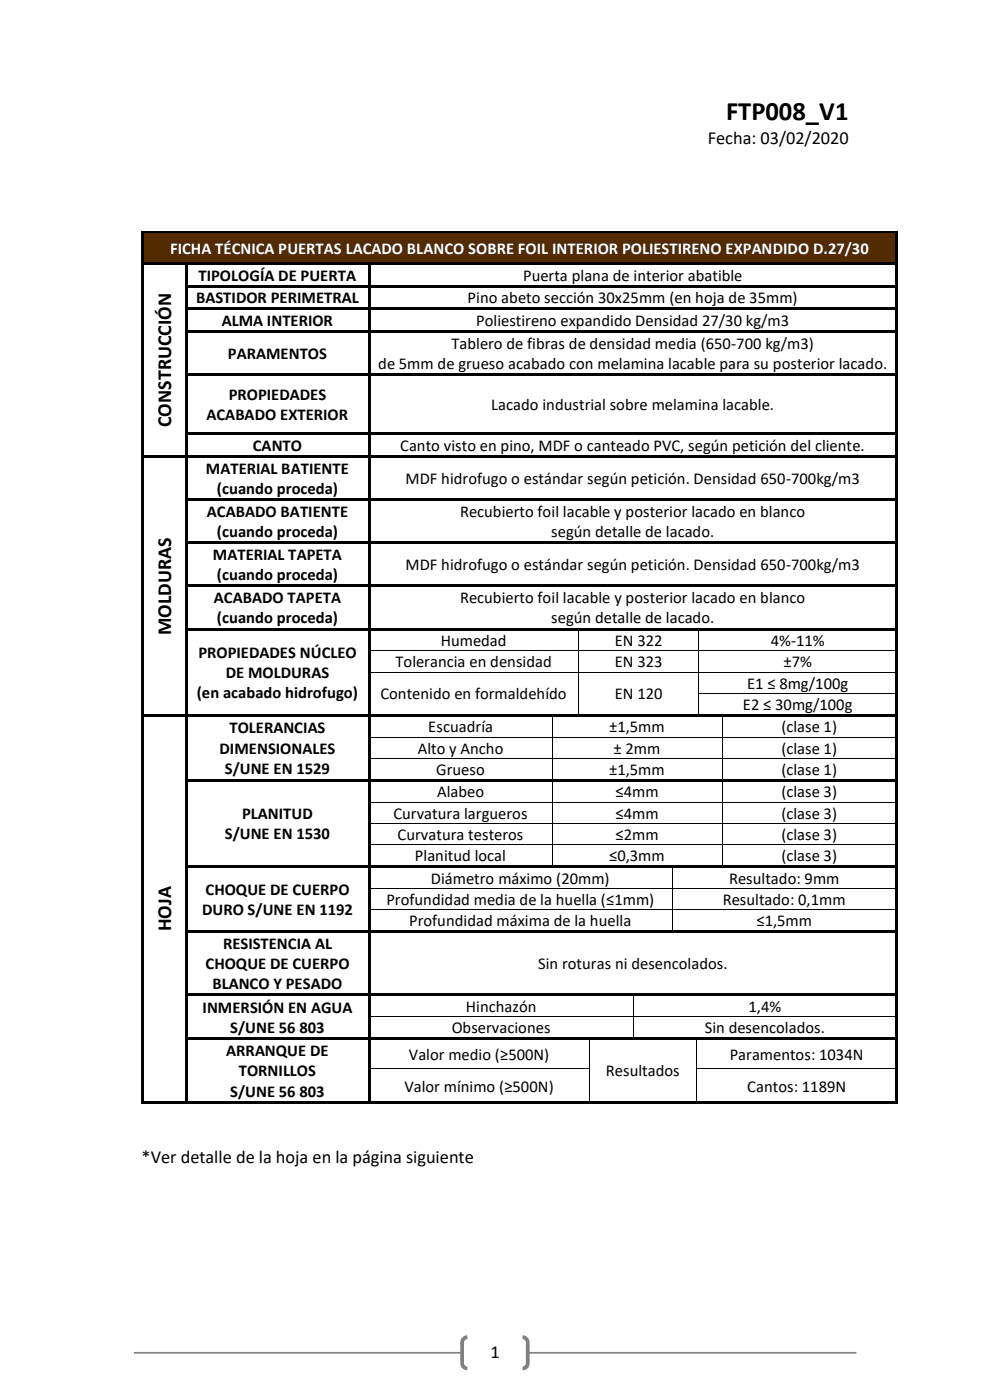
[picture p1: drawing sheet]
<svg xmlns="http://www.w3.org/2000/svg" width="210mm" height="297mm" viewBox="0 0 210 297" stroke-linecap="round" stroke-linejoin="round" font-family="sans-serif">
<path d="M28.4 287h153.3" fill="none" stroke="#808080" stroke-width=".35"/>
<path d="M98.5 283.9l.6-.2h11.7a1.1 1.1 0 0 1 1.2 1.1v4.4a1.1 1.1 0 0 1-1.2 1.1h-11.7a1.1 1.1 0 0 1-1.1-1.1v-4.4l.1-.4z" fill-rule="evenodd" fill="#fff"/>
<path d="M99.1 283.7a1.1 1.1 0 0 0-1.1 1.1v4.4a1.1 1.1 0 0 0 1.1 1.1M110.8 283.7a1.1 1.1 0 0 1 1.2 1.1v4.4a1.1 1.1 0 0 1-1.2 1.1" fill="none" stroke="#808080" stroke-width=".79" stroke-linecap="butt"/>
<g fill="#542a00">
<path d="M30.5 49.6h159.5v6h-159.5z" fill-rule="evenodd"/>
<path d="M32.2 50.5h156.1v4.2h-156.1z" fill-rule="evenodd"/>
</g>
<g fill="#000">
<path d="M30 49.1h.5v.5h-.5z" fill-rule="evenodd"/>
<path d="M30 49.1h.5v.5h-.5z" fill-rule="evenodd"/>
<path d="M30 49.6h.5v6h-.5z" fill-rule="evenodd"/>
<path d="M30 55.6h.5v.5h-.5z" fill-rule="evenodd"/>
<path d="M30.5 49.1h159.5v.5h-159.5z" fill-rule="evenodd"/>
<path d="M30.5 55.6h8.8v.5h-8.8z" fill-rule="evenodd"/>
<path d="M39.3 56.1h.5z" fill-rule="evenodd"/>
<path d="M39.3 55.6h.5v.5h-.5z" fill-rule="evenodd"/>
<path d="M39.8 55.6h38.2v.5h-38.2z" fill-rule="evenodd"/>
<path d="M78 56.1h.5z" fill-rule="evenodd"/>
<path d="M78 55.6h.5v.5h-.5z" fill-rule="evenodd"/>
<path d="M78.5 55.6h111.5v.5h-111.5z" fill-rule="evenodd"/>
<path d="M190 49.1h.5v.5h-.5z" fill-rule="evenodd"/>
<path d="M190 49.1h.5v.5h-.5z" fill-rule="evenodd"/>
<path d="M190 49.6h.5v6h-.5z" fill-rule="evenodd"/>
<path d="M190 55.6h.5v.5h-.5z" fill-rule="evenodd"/>
<path d="M30 56.1h.5v4.4h-.5z" fill-rule="evenodd"/>
<path d="M30 60.5h.5v.5h-.5z" fill-rule="evenodd"/>
<path d="M30 61h.5v4.3h-.5z" fill-rule="evenodd"/>
<path d="M30 65.3h.5v.5h-.5z" fill-rule="evenodd"/>
<path d="M30 65.8h.5v4.3h-.5z" fill-rule="evenodd"/>
<path d="M30 70.1h.5v.6h-.5z" fill-rule="evenodd"/>
<path d="M30 70.7h.5v8.6h-.5z" fill-rule="evenodd"/>
<path d="M30 79.3h.5v.5h-.5z" fill-rule="evenodd"/>
<path d="M39.3 56.1h.5v4.4h-.5z" fill-rule="evenodd"/>
<path d="M39.3 60.5h.5v.5h-.5z" fill-rule="evenodd"/>
<path d="M39.3 61h.5v4.3h-.5z" fill-rule="evenodd"/>
<path d="M39.3 65.3h.5v.5h-.5z" fill-rule="evenodd"/>
<path d="M39.3 65.8h.5v4.3h-.5z" fill-rule="evenodd"/>
<path d="M39.3 70.1h.5v.6h-.5z" fill-rule="evenodd"/>
<path d="M39.3 70.7h.5v8.6h-.5z" fill-rule="evenodd"/>
<path d="M39.3 79.3h.5v.5h-.5z" fill-rule="evenodd"/>
<path d="M39.8 60.5h38.2v.5h-38.2z" fill-rule="evenodd"/>
<path d="M39.8 65.3h38.2v.5h-38.2z" fill-rule="evenodd"/>
<path d="M39.8 70.1h38.2v.5h-38.2z" fill-rule="evenodd"/>
<path d="M39.8 79.3h38.2v.5h-38.2z" fill-rule="evenodd"/>
<path d="M78 56.1h.5v4.4h-.5z" fill-rule="evenodd"/>
<path d="M78 60.5h.5v.5h-.5z" fill-rule="evenodd"/>
<path d="M78 61h.5v4.3h-.5z" fill-rule="evenodd"/>
<path d="M78 65.3h.5v.5h-.5z" fill-rule="evenodd"/>
<path d="M78 65.8h.5v4.3h-.5z" fill-rule="evenodd"/>
<path d="M78 70.1h.5v.6h-.5z" fill-rule="evenodd"/>
<path d="M78 70.7h.5v8.6h-.5z" fill-rule="evenodd"/>
<path d="M78 79.3h.5v.5h-.5z" fill-rule="evenodd"/>
<path d="M78.5 60.5h111.5v.5h-111.5z" fill-rule="evenodd"/>
<path d="M78.5 65.3h111.5v.5h-111.5z" fill-rule="evenodd"/>
<path d="M78.5 70.1h111.5v.5h-111.5z" fill-rule="evenodd"/>
<path d="M78.5 79.3h111.5v.5h-111.5z" fill-rule="evenodd"/>
<path d="M190 56.1h.5v4.4h-.5z" fill-rule="evenodd"/>
<path d="M190 60.5h.5v.5h-.5z" fill-rule="evenodd"/>
<path d="M190 61h.5v4.3h-.5z" fill-rule="evenodd"/>
<path d="M190 65.3h.5v.5h-.5z" fill-rule="evenodd"/>
<path d="M190 65.8h.5v4.3h-.5z" fill-rule="evenodd"/>
<path d="M190 70.1h.5v.6h-.5z" fill-rule="evenodd"/>
<path d="M190 70.7h.5v8.6h-.5z" fill-rule="evenodd"/>
<path d="M190 79.3h.5v.5h-.5z" fill-rule="evenodd"/>
<path d="M30 79.8h.5v12h-.5z" fill-rule="evenodd"/>
<path d="M30 91.8h.5v.5h-.5z" fill-rule="evenodd"/>
<path d="M30 92.3h.5v4.3h-.5z" fill-rule="evenodd"/>
<path d="M30 96.6h.5v.6h-.5z" fill-rule="evenodd"/>
<path d="M30.5 96.6h8.8v.5h-8.8z" fill-rule="evenodd"/>
<path d="M39.3 79.8h.5v12h-.5z" fill-rule="evenodd"/>
<path d="M39.3 91.8h.5v.5h-.5z" fill-rule="evenodd"/>
<path d="M39.3 92.3h.5v4.3h-.5z" fill-rule="evenodd"/>
<path d="M39.3 96.6h.5v.6h-.5z" fill-rule="evenodd"/>
<path d="M39.8 91.8h38.2v.5h-38.2z" fill-rule="evenodd"/>
<path d="M39.8 96.6h38.2v.5h-38.2z" fill-rule="evenodd"/>
<path d="M78 79.8h.5v12h-.5z" fill-rule="evenodd"/>
<path d="M78 91.8h.5v.5h-.5z" fill-rule="evenodd"/>
<path d="M78 92.3h.5v4.3h-.5z" fill-rule="evenodd"/>
<path d="M78 96.6h.5v.6h-.5z" fill-rule="evenodd"/>
<path d="M78.5 91.8h111.5v.5h-111.5z" fill-rule="evenodd"/>
<path d="M78.5 96.6h111.5v.5h-111.5z" fill-rule="evenodd"/>
<path d="M190 79.8h.5v12h-.5z" fill-rule="evenodd"/>
<path d="M190 91.8h.5v.5h-.5z" fill-rule="evenodd"/>
<path d="M190 92.3h.5v4.3h-.5z" fill-rule="evenodd"/>
<path d="M190 96.6h.5v.6h-.5z" fill-rule="evenodd"/>
<path d="M30 97.2h.5v8.6h-.5z" fill-rule="evenodd"/>
<path d="M30 105.8h.5v.5h-.5z" fill-rule="evenodd"/>
<path d="M30 106.3h.5v8.6h-.5z" fill-rule="evenodd"/>
<path d="M30 114.9h.5v.6h-.5z" fill-rule="evenodd"/>
<path d="M39.3 97.2h.5v8.6h-.5z" fill-rule="evenodd"/>
<path d="M39.3 105.8h.5v.5h-.5z" fill-rule="evenodd"/>
<path d="M39.3 106.3h.5v8.6h-.5z" fill-rule="evenodd"/>
<path d="M39.3 114.9h.5v.6h-.5z" fill-rule="evenodd"/>
<path d="M39.8 105.8h38.2v.5h-38.2z" fill-rule="evenodd"/>
<path d="M39.8 114.9h38.2v.5h-38.2z" fill-rule="evenodd"/>
<path d="M78 97.2h.5v8.6h-.5z" fill-rule="evenodd"/>
<path d="M78 105.8h.5v.5h-.5z" fill-rule="evenodd"/>
<path d="M78 106.3h.5v8.6h-.5z" fill-rule="evenodd"/>
<path d="M78 114.9h.5v.6h-.5z" fill-rule="evenodd"/>
<path d="M78.5 105.8h111.5v.5h-111.5z" fill-rule="evenodd"/>
<path d="M78.5 114.9h111.5v.5h-111.5z" fill-rule="evenodd"/>
<path d="M190 97.2h.5v8.6h-.5z" fill-rule="evenodd"/>
<path d="M190 105.8h.5v.5h-.5z" fill-rule="evenodd"/>
<path d="M190 106.3h.5v8.6h-.5z" fill-rule="evenodd"/>
<path d="M190 114.9h.5v.6h-.5z" fill-rule="evenodd"/>
<path d="M30 115.5h.5v8.6h-.5z" fill-rule="evenodd"/>
<path d="M30 124.1h.5v.5h-.5z" fill-rule="evenodd"/>
<path d="M30 124.6h.5v8.6h-.5z" fill-rule="evenodd"/>
<path d="M30 133.2h.5v.5h-.5z" fill-rule="evenodd"/>
<path d="M30 133.7h.5v4.3h-.5z" fill-rule="evenodd"/>
<path d="M30 138h.5v.2h-.5z" fill-rule="evenodd"/>
<path d="M39.3 115.5h.5v8.6h-.5z" fill-rule="evenodd"/>
<path d="M39.3 124.1h.5v.5h-.5z" fill-rule="evenodd"/>
<path d="M39.3 124.6h.5v8.6h-.5z" fill-rule="evenodd"/>
<path d="M39.3 133.2h.5v.5h-.5z" fill-rule="evenodd"/>
<path d="M39.3 133.7h.5v4.3h-.5z" fill-rule="evenodd"/>
<path d="M39.3 138h.5v.2h-.5z" fill-rule="evenodd"/>
<path d="M39.8 124.1h38.2v.5h-38.2z" fill-rule="evenodd"/>
<path d="M39.8 133.2h38.2v.5h-38.2z" fill-rule="evenodd"/>
<path d="M78 115.5h.5v8.6h-.5z" fill-rule="evenodd"/>
<path d="M78 124.1h.5v.5h-.5z" fill-rule="evenodd"/>
<path d="M78 124.6h.5v8.6h-.5z" fill-rule="evenodd"/>
<path d="M78 133.2h.5v.5h-.5z" fill-rule="evenodd"/>
<path d="M78 133.7h.5v4.3h-.5z" fill-rule="evenodd"/>
<path d="M78 138h.5v.2h-.5z" fill-rule="evenodd"/>
<path d="M78.5 124.1h111.5v.5h-111.5z" fill-rule="evenodd"/>
<path d="M78.5 133.2h44.2v.5h-44.2z" fill-rule="evenodd"/>
<path d="M122.7 133.7h.1z" fill-rule="evenodd"/>
<path d="M122.7 133.2h.5v.5h-.5z" fill-rule="evenodd"/>
<path d="M122.7 138h.1v.2h-.1z" fill-rule="evenodd"/>
<path d="M123.2 133.2h25v.5h-25z" fill-rule="evenodd"/>
<path d="M148.2 133.7h.2z" fill-rule="evenodd"/>
<path d="M148.2 133.2h.5v.5h-.5z" fill-rule="evenodd"/>
<path d="M148.2 138h.2v.2h-.2z" fill-rule="evenodd"/>
<path d="M148.7 133.2h41.3v.5h-41.3z" fill-rule="evenodd"/>
<path d="M190 115.5h.5v8.6h-.5z" fill-rule="evenodd"/>
<path d="M190 124.1h.5v.5h-.5z" fill-rule="evenodd"/>
<path d="M190 124.6h.5v8.6h-.5z" fill-rule="evenodd"/>
<path d="M190 133.2h.5v.5h-.5z" fill-rule="evenodd"/>
<path d="M190 133.7h.5v4.3h-.5z" fill-rule="evenodd"/>
<path d="M190 138h.5v.2h-.5z" fill-rule="evenodd"/>
<path d="M30 138.2h.5v4.3h-.5z" fill-rule="evenodd"/>
<path d="M30 142.5h.5v.2h-.5z" fill-rule="evenodd"/>
<path d="M30 142.7h.5v4.3h-.5z" fill-rule="evenodd"/>
<path d="M30 147h.5v.2h-.5z" fill-rule="evenodd"/>
<path d="M30 147.2h.5v4.3h-.5z" fill-rule="evenodd"/>
<path d="M30 151.5h.5v.5h-.5z" fill-rule="evenodd"/>
<path d="M30 152h.5v4.3h-.5z" fill-rule="evenodd"/>
<path d="M30 156.3h.5v.2h-.5z" fill-rule="evenodd"/>
<path d="M30.5 151.5h8.8v.5h-8.8z" fill-rule="evenodd"/>
<path d="M39.3 138.2h.5v4.3h-.5z" fill-rule="evenodd"/>
<path d="M39.3 142.5h.5v.2h-.5z" fill-rule="evenodd"/>
<path d="M39.3 142.7h.5v4.3h-.5z" fill-rule="evenodd"/>
<path d="M39.3 147h.5v.2h-.5z" fill-rule="evenodd"/>
<path d="M39.3 147.2h.5v4.3h-.5z" fill-rule="evenodd"/>
<path d="M39.3 151.5h.5v.5h-.5z" fill-rule="evenodd"/>
<path d="M39.3 152h.5v4.3h-.5z" fill-rule="evenodd"/>
<path d="M39.3 156.3h.5v.2h-.5z" fill-rule="evenodd"/>
<path d="M39.8 151.5h38.2v.5h-38.2z" fill-rule="evenodd"/>
<path d="M78 138.2h.5v4.3h-.5z" fill-rule="evenodd"/>
<path d="M78 142.5h.5v.2h-.5z" fill-rule="evenodd"/>
<path d="M78 142.7h.5v4.3h-.5z" fill-rule="evenodd"/>
<path d="M78 147h.5v.2h-.5z" fill-rule="evenodd"/>
<path d="M78 147.2h.5v4.3h-.5z" fill-rule="evenodd"/>
<path d="M78 151.5h.5v.5h-.5z" fill-rule="evenodd"/>
<path d="M78 152h.5v4.3h-.5z" fill-rule="evenodd"/>
<path d="M78 156.3h.5v.2h-.5z" fill-rule="evenodd"/>
<path d="M78.5 151.5h38.6v.5h-38.6z" fill-rule="evenodd"/>
<path d="M117.1 152h.1z" fill-rule="evenodd"/>
<path d="M117.1 151.5h.5v.5h-.5z" fill-rule="evenodd"/>
<path d="M117.1 156.3h.1v.2h-.1z" fill-rule="evenodd"/>
<path d="M117.6 151.5h5.1v.5h-5.1z" fill-rule="evenodd"/>
<path d="M122.7 142.5h.1v.2h-.1z" fill-rule="evenodd"/>
<path d="M122.7 147h.1v.2h-.1z" fill-rule="evenodd"/>
<path d="M122.7 151.5h.5v.5h-.5z" fill-rule="evenodd"/>
<path d="M123.2 151.5h25v.5h-25z" fill-rule="evenodd"/>
<path d="M148.2 142.5h.2v.2h-.2z" fill-rule="evenodd"/>
<path d="M148.2 147h.2v.2h-.2z" fill-rule="evenodd"/>
<path d="M148.2 151.5h.5v.5h-.5z" fill-rule="evenodd"/>
<path d="M148.7 151.5h4.4v.5h-4.4z" fill-rule="evenodd"/>
<path d="M153.1 152h.2z" fill-rule="evenodd"/>
<path d="M153.1 151.5h.5v.5h-.5z" fill-rule="evenodd"/>
<path d="M153.1 156.3h.2v.2h-.2z" fill-rule="evenodd"/>
<path d="M153.6 151.5h36.4v.5h-36.4z" fill-rule="evenodd"/>
<path d="M190 138.2h.5v4.3h-.5z" fill-rule="evenodd"/>
<path d="M190 142.5h.5v.2h-.5z" fill-rule="evenodd"/>
<path d="M190 142.7h.5v4.3h-.5z" fill-rule="evenodd"/>
<path d="M190 147h.5v.2h-.5z" fill-rule="evenodd"/>
<path d="M190 147.2h.5v4.3h-.5z" fill-rule="evenodd"/>
<path d="M190 151.5h.5v.5h-.5z" fill-rule="evenodd"/>
<path d="M190 152h.5v4.3h-.5z" fill-rule="evenodd"/>
<path d="M190 156.3h.5v.2h-.5z" fill-rule="evenodd"/>
<path d="M30 156.5h.5v4.3h-.5z" fill-rule="evenodd"/>
<path d="M30 160.8h.5v.2h-.5z" fill-rule="evenodd"/>
<path d="M30 161h.5v4.3h-.5z" fill-rule="evenodd"/>
<path d="M30 165.3h.5v.5h-.5z" fill-rule="evenodd"/>
<path d="M30 165.8h.5v4.3h-.5z" fill-rule="evenodd"/>
<path d="M30 170.1h.5v.2h-.5z" fill-rule="evenodd"/>
<path d="M30 170.3h.5v4.3h-.5z" fill-rule="evenodd"/>
<path d="M30 174.6h.5v.2h-.5z" fill-rule="evenodd"/>
<path d="M30 174.8h.5v4.3h-.5z" fill-rule="evenodd"/>
<path d="M30 179.1h.5v.2h-.5z" fill-rule="evenodd"/>
<path d="M39.3 156.5h.5v4.3h-.5z" fill-rule="evenodd"/>
<path d="M39.3 160.8h.5v.2h-.5z" fill-rule="evenodd"/>
<path d="M39.3 161h.5v4.3h-.5z" fill-rule="evenodd"/>
<path d="M39.3 165.3h.5v.5h-.5z" fill-rule="evenodd"/>
<path d="M39.3 165.8h.5v4.3h-.5z" fill-rule="evenodd"/>
<path d="M39.3 170.1h.5v.2h-.5z" fill-rule="evenodd"/>
<path d="M39.3 170.3h.5v4.3h-.5z" fill-rule="evenodd"/>
<path d="M39.3 174.6h.5v.2h-.5z" fill-rule="evenodd"/>
<path d="M39.3 174.8h.5v4.3h-.5z" fill-rule="evenodd"/>
<path d="M39.3 179.1h.5v.2h-.5z" fill-rule="evenodd"/>
<path d="M39.8 165.3h38.2v.5h-38.2z" fill-rule="evenodd"/>
<path d="M78 156.5h.5v4.3h-.5z" fill-rule="evenodd"/>
<path d="M78 160.8h.5v.2h-.5z" fill-rule="evenodd"/>
<path d="M78 161h.5v4.3h-.5z" fill-rule="evenodd"/>
<path d="M78 165.3h.5v.5h-.5z" fill-rule="evenodd"/>
<path d="M78 165.8h.5v4.3h-.5z" fill-rule="evenodd"/>
<path d="M78 170.1h.5v.2h-.5z" fill-rule="evenodd"/>
<path d="M78 170.3h.5v4.3h-.5z" fill-rule="evenodd"/>
<path d="M78 174.6h.5v.2h-.5z" fill-rule="evenodd"/>
<path d="M78 174.8h.5v4.3h-.5z" fill-rule="evenodd"/>
<path d="M78 179.1h.5v.2h-.5z" fill-rule="evenodd"/>
<path d="M78.5 165.3h38.6v.5h-38.6z" fill-rule="evenodd"/>
<path d="M117.1 160.8h.1v.2h-.1z" fill-rule="evenodd"/>
<path d="M117.1 165.8h.1z" fill-rule="evenodd"/>
<path d="M117.1 165.3h.5v.5h-.5z" fill-rule="evenodd"/>
<path d="M117.1 170.1h.1v.2h-.1z" fill-rule="evenodd"/>
<path d="M117.1 174.6h.1v.2h-.1z" fill-rule="evenodd"/>
<path d="M117.1 179.1h.1v.2h-.1z" fill-rule="evenodd"/>
<path d="M117.6 165.3h35.5v.5h-35.5z" fill-rule="evenodd"/>
<path d="M153.1 160.8h.2v.2h-.2z" fill-rule="evenodd"/>
<path d="M153.1 165.8h.2z" fill-rule="evenodd"/>
<path d="M153.1 165.3h.5v.5h-.5z" fill-rule="evenodd"/>
<path d="M153.1 170.1h.2v.2h-.2z" fill-rule="evenodd"/>
<path d="M153.1 174.6h.2v.2h-.2z" fill-rule="evenodd"/>
<path d="M153.1 179.1h.2v.2h-.2z" fill-rule="evenodd"/>
<path d="M153.6 165.3h36.4v.5h-36.4z" fill-rule="evenodd"/>
<path d="M190 156.5h.5v4.3h-.5z" fill-rule="evenodd"/>
<path d="M190 160.8h.5v.2h-.5z" fill-rule="evenodd"/>
<path d="M190 161h.5v4.3h-.5z" fill-rule="evenodd"/>
<path d="M190 165.3h.5v.5h-.5z" fill-rule="evenodd"/>
<path d="M190 165.8h.5v4.3h-.5z" fill-rule="evenodd"/>
<path d="M190 170.1h.5v.2h-.5z" fill-rule="evenodd"/>
<path d="M190 170.3h.5v4.3h-.5z" fill-rule="evenodd"/>
<path d="M190 174.6h.5v.2h-.5z" fill-rule="evenodd"/>
<path d="M190 174.8h.5v4.3h-.5z" fill-rule="evenodd"/>
<path d="M190 179.1h.5v.2h-.5z" fill-rule="evenodd"/>
<path d="M30 179.3h.5v4.3h-.5z" fill-rule="evenodd"/>
<path d="M30 183.6h.5v.5h-.5z" fill-rule="evenodd"/>
<path d="M30 184.1h.5v4.3h-.5z" fill-rule="evenodd"/>
<path d="M30 188.4h.5v.2h-.5z" fill-rule="evenodd"/>
<path d="M30 188.6h.5v4.3h-.5z" fill-rule="evenodd"/>
<path d="M30 192.9h.5v.2h-.5z" fill-rule="evenodd"/>
<path d="M30 193.1h.5v4.3h-.5z" fill-rule="evenodd"/>
<path d="M30 197.4h.5v.5h-.5z" fill-rule="evenodd"/>
<path d="M39.3 179.3h.5v4.3h-.5z" fill-rule="evenodd"/>
<path d="M39.3 183.6h.5v.5h-.5z" fill-rule="evenodd"/>
<path d="M39.3 184.1h.5v4.3h-.5z" fill-rule="evenodd"/>
<path d="M39.3 188.4h.5v.2h-.5z" fill-rule="evenodd"/>
<path d="M39.3 188.6h.5v4.3h-.5z" fill-rule="evenodd"/>
<path d="M39.3 192.9h.5v.2h-.5z" fill-rule="evenodd"/>
<path d="M39.3 193.1h.5v4.3h-.5z" fill-rule="evenodd"/>
<path d="M39.3 197.4h.5v.5h-.5z" fill-rule="evenodd"/>
<path d="M39.8 183.6h38.2v.5h-38.2z" fill-rule="evenodd"/>
<path d="M39.8 197.4h38.2v.5h-38.2z" fill-rule="evenodd"/>
<path d="M78 179.3h.5v4.3h-.5z" fill-rule="evenodd"/>
<path d="M78 183.6h.5v.5h-.5z" fill-rule="evenodd"/>
<path d="M78 184.1h.5v4.3h-.5z" fill-rule="evenodd"/>
<path d="M78 188.4h.5v.2h-.5z" fill-rule="evenodd"/>
<path d="M78 188.6h.5v4.3h-.5z" fill-rule="evenodd"/>
<path d="M78 192.9h.5v.2h-.5z" fill-rule="evenodd"/>
<path d="M78 193.1h.5v4.3h-.5z" fill-rule="evenodd"/>
<path d="M78 197.4h.5v.5h-.5z" fill-rule="evenodd"/>
<path d="M78.5 183.6h38.6v.5h-38.6z" fill-rule="evenodd"/>
<path d="M78.5 197.4h64v.5h-64z" fill-rule="evenodd"/>
<path d="M117.1 183.6h.5v.5h-.5z" fill-rule="evenodd"/>
<path d="M117.6 183.6h24.9v.5h-24.9z" fill-rule="evenodd"/>
<path d="M142.5 183.6h.5v.5h-.5z" fill-rule="evenodd"/>
<path d="M142.5 188.4l.1 .2z" fill-rule="evenodd"/>
<path d="M142.5 192.9l.1 .2z" fill-rule="evenodd"/>
<path d="M142.5 197.4h.5v.5h-.5z" fill-rule="evenodd"/>
<path d="M143 183.6h10.1v.5h-10.1z" fill-rule="evenodd"/>
<path d="M143 197.4h47v.5h-47z" fill-rule="evenodd"/>
<path d="M153.1 183.6h.5v.5h-.5z" fill-rule="evenodd"/>
<path d="M153.6 183.6h36.4v.5h-36.4z" fill-rule="evenodd"/>
<path d="M190 179.3h.5v4.3h-.5z" fill-rule="evenodd"/>
<path d="M190 183.6h.5v.5h-.5z" fill-rule="evenodd"/>
<path d="M190 184.1h.5v4.3h-.5z" fill-rule="evenodd"/>
<path d="M190 188.4h.5v.2h-.5z" fill-rule="evenodd"/>
<path d="M190 188.6h.5v4.3h-.5z" fill-rule="evenodd"/>
<path d="M190 192.9h.5v.2h-.5z" fill-rule="evenodd"/>
<path d="M190 193.1h.5v4.3h-.5z" fill-rule="evenodd"/>
<path d="M190 197.4h.5v.5h-.5z" fill-rule="evenodd"/>
<path d="M30 197.9h.5v12.9h-.5z" fill-rule="evenodd"/>
<path d="M30 210.8h.5v.6h-.5z" fill-rule="evenodd"/>
<path d="M30 211.4h.5v4.3h-.5z" fill-rule="evenodd"/>
<path d="M30 215.7h.5v.1h-.5z" fill-rule="evenodd"/>
<path d="M39.3 197.9h.5v12.9h-.5z" fill-rule="evenodd"/>
<path d="M39.3 210.8h.5v.6h-.5z" fill-rule="evenodd"/>
<path d="M39.3 211.4h.5v4.3h-.5z" fill-rule="evenodd"/>
<path d="M39.3 215.7h.5v.1h-.5z" fill-rule="evenodd"/>
<path d="M39.8 210.8h38.2v.5h-38.2z" fill-rule="evenodd"/>
<path d="M78 197.9h.5v12.9h-.5z" fill-rule="evenodd"/>
<path d="M78 210.8h.5v.6h-.5z" fill-rule="evenodd"/>
<path d="M78 211.4h.5v4.3h-.5z" fill-rule="evenodd"/>
<path d="M78 215.7h.5v.1h-.5z" fill-rule="evenodd"/>
<path d="M78.5 210.8h55.8v.5h-55.8z" fill-rule="evenodd"/>
<path d="M134.3 211.3l.2 .1z" fill-rule="evenodd"/>
<path d="M134.3 210.8h.5v.5h-.5z" fill-rule="evenodd"/>
<path d="M134.3 215.7h.2v.1h-.2z" fill-rule="evenodd"/>
<path d="M134.8 210.8h55.2v.5h-55.2z" fill-rule="evenodd"/>
<path d="M190 197.9h.5v12.9h-.5z" fill-rule="evenodd"/>
<path d="M190 210.8h.5v.6h-.5z" fill-rule="evenodd"/>
<path d="M190 211.4h.5v4.3h-.5z" fill-rule="evenodd"/>
<path d="M190 215.7h.5v.1h-.5z" fill-rule="evenodd"/>
<path d="M30 215.8h.5v4.4h-.5z" fill-rule="evenodd"/>
<path d="M30 220.2h.5v.5h-.5z" fill-rule="evenodd"/>
<path d="M30 220.7h.5v6h-.5z" fill-rule="evenodd"/>
<path d="M30 226.7h.5v.5h-.5z" fill-rule="evenodd"/>
<path d="M30 227.2h.5v6.4h-.5z" fill-rule="evenodd"/>
<path d="M30 233.6h.5v.5h-.5z" fill-rule="evenodd"/>
<path d="M30 233.6h.5v.5h-.5z" fill-rule="evenodd"/>
<path d="M30.5 233.6h8.8v.5h-8.8z" fill-rule="evenodd"/>
<path d="M39.3 215.8h.5v4.4h-.5z" fill-rule="evenodd"/>
<path d="M39.3 220.2h.5v.5h-.5z" fill-rule="evenodd"/>
<path d="M39.3 220.7h.5v6h-.5z" fill-rule="evenodd"/>
<path d="M39.3 226.7h.5v.5h-.5z" fill-rule="evenodd"/>
<path d="M39.3 227.2h.5v6.4h-.5z" fill-rule="evenodd"/>
<path d="M39.3 233.6h.5v.5h-.5z" fill-rule="evenodd"/>
<path d="M39.8 220.2h38.2v.5h-38.2z" fill-rule="evenodd"/>
<path d="M39.8 233.6h38.2v.5h-38.2z" fill-rule="evenodd"/>
<path d="M78 215.8h.5v4.4h-.5z" fill-rule="evenodd"/>
<path d="M78 220.2h.5v.5h-.5z" fill-rule="evenodd"/>
<path d="M78 220.7h.5v6h-.5z" fill-rule="evenodd"/>
<path d="M78 226.7h.5v.5h-.5z" fill-rule="evenodd"/>
<path d="M78 227.2h.5v6.4h-.5z" fill-rule="evenodd"/>
<path d="M78 233.6h.5v.5h-.5z" fill-rule="evenodd"/>
<path d="M78.5 220.2h46.5v.5h-46.5z" fill-rule="evenodd"/>
<path d="M78.5 233.6h46.5v.5h-46.5z" fill-rule="evenodd"/>
<path d="M125 220.7h.2z" fill-rule="evenodd"/>
<path d="M125 220.2h.5v.5h-.5z" fill-rule="evenodd"/>
<path d="M125 226.7h.2v.5h-.2z" fill-rule="evenodd"/>
<path d="M125 233.6h.5v.5h-.5z" fill-rule="evenodd"/>
<path d="M125.5 220.2h8.8v.5h-8.8z" fill-rule="evenodd"/>
<path d="M125.5 233.6h22.2v.5h-22.2z" fill-rule="evenodd"/>
<path d="M134.3 220.2h.5v.5h-.5z" fill-rule="evenodd"/>
<path d="M134.8 220.2h12.9v.5h-12.9z" fill-rule="evenodd"/>
<path d="M147.7 220.7h.2z" fill-rule="evenodd"/>
<path d="M147.7 220.2h.5v.5h-.5z" fill-rule="evenodd"/>
<path d="M147.7 226.7h.2v.5h-.2z" fill-rule="evenodd"/>
<path d="M147.7 233.6h.5v.5h-.5z" fill-rule="evenodd"/>
<path d="M148.2 220.2h41.8v.5h-41.8z" fill-rule="evenodd"/>
<path d="M148.2 233.6h41.8v.5h-41.8z" fill-rule="evenodd"/>
<path d="M190 215.8h.5v4.4h-.5z" fill-rule="evenodd"/>
<path d="M190 220.2h.5v.5h-.5z" fill-rule="evenodd"/>
<path d="M190 220.7h.5v6h-.5z" fill-rule="evenodd"/>
<path d="M190 226.7h.5v.5h-.5z" fill-rule="evenodd"/>
<path d="M190 227.2h.5v6.4h-.5z" fill-rule="evenodd"/>
<path d="M190 233.6h.5v.5h-.5z" fill-rule="evenodd"/>
<path d="M190 233.6h.5v.5h-.5z" fill-rule="evenodd"/>
</g>
<path d="M30.5 49.6h159.5" fill="none" stroke="#542a00" stroke-width=".21"/>
<g fill="none" stroke="#000" stroke-width=".21">
<path d="M78.5 138.1h44.2M122.7 133.7v4.3M122.7 138.2v4.3M122.8 138.1h25.4M148.3 133.7v4.3M148.3 138.2v4.3M148.4 138.1h41.6M78.5 142.6h44.2M78.5 156.4h38.6M117.2 152v4.3M117.2 156.5v4.3M117.2 156.4h35.9"/>
<path d="M122.7 142.7v4.3M122.7 147.2v4.3M122.8 142.6h25.4M148.3 142.7v4.3M148.3 147.2v4.3M148.4 142.6h41.6M148.4 147.1h41.6M153.2 152v4.3M153.2 156.5v4.3M153.3 156.4h36.7M78.5 160.9h38.6M78.5 170.2h38.6"/>
<path d="M78.5 174.7h38.6M78.5 179.2h38.6M117.2 161v4.3M117.2 165.8v4.3M117.2 170.3v4.3M117.2 174.8v4.3M117.2 179.3v4.3M117.2 160.9h35.9M117.2 170.2h35.9M117.2 174.7h35.9M117.2 179.2h35.9M153.2 161v4.3"/>
<path d="M153.2 165.8v4.3M153.2 170.3v4.3M153.2 174.8v4.3M153.2 179.3v4.3M153.3 160.9h36.7M153.3 170.2h36.7M153.3 174.7h36.7M153.3 179.2h36.7M78.5 188.5h64M78.5 192.9h64M142.6 184.1v4.3M142.6 188.6v4.3"/>
<path d="M142.6 193.1v4.3M142.6 188.5h47.4M142.6 192.9h47.4M78.5 215.8h55.8M134.4 211.4v4.3M134.4 215.8v4.4M134.5 215.8h55.5M78.5 226.8h46.5M125.1 220.7v6M125.1 227.2v6.4M147.8 220.7v6M147.8 227.2v6.4"/>
<path d="M147.9 226.8h42.1"/>
</g>
<text font-size="5.6" x="154" y="25.4">FTP008_V1</text>
<g font-size="4.2">
<text x="36.3" y="90.6" transform="rotate(-90 36.3 90.6)">CONSTRUCCIÓN</text>
<text x="36.3" y="134.7" transform="rotate(-90 36.3 134.7)">MOLDURAS</text>
<text x="36.3" y="197.6" transform="rotate(-90 36.3 197.6)">HOJA</text>
</g>
<g font-size="3.9">
<text x="150.1" y="30.6">Fecha: 03/02/2020</text>
<text x="30" y="246.8">*Ver detalle de la hoja en la página siguiente</text>
<text x="104" y="288.1">1</text>
</g>
<text font-size="3.5" fill="#fff" x="36.1" y="53.8">FICHA TÉCNICA PUERTAS LACADO BLANCO SOBRE FOIL INTERIOR POLIESTIRENO EXPANDIDO D.27/30</text>
<g font-size="3.5">
<text x="42.1" y="59.5">TIPOLOGÍA DE PUERTA</text>
<text x="111" y="59.5">Puerta plana de interior abatible</text>
<text x="41.6" y="64.4">BASTIDOR PERIMETRAL</text>
<text x="99.2" y="64.4">Pino abeto sección 30x25mm (en hoja de 35mm)</text>
<text x="47" y="69.2">ALMA INTERIOR</text>
<text x="101" y="69.2">Poliestireno expandido Densidad 27/30 kg/m3</text>
<text x="48.4" y="76.2">PARAMENTOS</text>
<text x="95.8" y="74">Tablero de fibras de densidad media (650-700 kg/m3)</text>
<text x="80.2" y="78.3">de 5mm de grueso acabado con melamina lacable para su posterior lacado.</text>
<text x="43.8" y="89.2">ACABADO EXTERIOR</text>
<text x="48.5" y="84.8">PROPIEDADES</text>
<text x="104.2" y="87">Lacado industrial sobre melamina lacable.</text>
<text x="53.6" y="95.7">CANTO</text>
<text x="84.9" y="95.7">Canto visto en pino, MDF o canteado PVC, según petición del cliente.</text>
<text x="43.7" y="100.5">MATERIAL BATIENTE</text>
<text x="46" y="104.8">(cuando proceda)</text>
<text x="86" y="102.7">MDF hidrofugo o estándar según petición. Densidad 650-700kg/m3</text>
<text x="43.9" y="109.7">ACABADO BATIENTE</text>
<text x="46" y="114">(cuando proceda)</text>
<text x="97.6" y="109.7">Recubierto foil lacable y posterior lacado en blanco</text>
<text x="116.9" y="114">según detalle de lacado.</text>
<text x="45.2" y="118.8">MATERIAL TAPETA</text>
<text x="46" y="123.1">(cuando proceda)</text>
<text x="86" y="121">MDF hidrofugo o estándar según petición. Densidad 650-700kg/m3</text>
<text x="45.4" y="127.9">ACABADO TAPETA</text>
<text x="97.6" y="127.9">Recubierto foil lacable y posterior lacado en blanco</text>
<text x="46" y="132.3">(cuando proceda)</text>
<text x="93.5" y="137.1">Humedad</text>
<text x="116.9" y="132.3">según detalle de lacado.</text>
<text x="130.4" y="137.1">EN 322</text>
<text x="163.5" y="137.1">4%-11%</text>
<text x="42.1" y="139.5">PROPIEDADES NÚCLEO</text>
<text x="47.9" y="143.8">DE MOLDURAS</text>
<text x="83.9" y="141.6">Tolerancia en densidad</text>
<text x="130.4" y="141.6">EN 323</text>
<text x="166.2" y="141.6">±7%</text>
<text x="41.7" y="148.1">(en acabado hidrofugo)</text>
<text x="80.7" y="148.3">Contenido en formaldehído</text>
<text x="130.4" y="148.3">EN 120</text>
<text x="158.5" y="146.1">E1 ≤ 8mg/100g</text>
<text x="48.7" y="155.6">TOLERANCIAS</text>
<text x="90.9" y="155.4">Escuadría</text>
<text x="129.2" y="155.4">±1,5mm</text>
<text x="157.6" y="150.6">E2 ≤ 30mg/100g</text>
<text x="165.8" y="155.4">(clase 1)</text>
<text x="46.6" y="159.9">DIMENSIONALES</text>
<text x="88.6" y="159.9">Alto y Ancho</text>
<text x="130.2" y="159.9">± 2mm</text>
<text x="165.8" y="159.9">(clase 1)</text>
<text x="47.7" y="164.2">S/UNE EN 1529</text>
<text x="92.6" y="164.4">Grueso</text>
<text x="129.2" y="164.4">±1,5mm</text>
<text x="165.8" y="164.4">(clase 1)</text>
<text x="51.4" y="173.8">PLANITUD</text>
<text x="83.5" y="173.7">Curvatura largueros</text>
<text x="92.7" y="169.2">Alabeo</text>
<text x="130.6" y="169.2">≤4mm</text>
<text x="130.6" y="173.7">≤4mm</text>
<text x="165.8" y="169.2">(clase 3)</text>
<text x="165.8" y="173.7">(clase 3)</text>
<text x="47.7" y="178.1">S/UNE EN 1530</text>
<text x="84.3" y="178.2">Curvatura testeros</text>
<text x="130.6" y="178.2">≤2mm</text>
<text x="165.8" y="178.2">(clase 3)</text>
<text x="88" y="182.7">Planitud local</text>
<text x="129.2" y="182.7">≤0,3mm</text>
<text x="165.8" y="182.7">(clase 3)</text>
<text x="43.6" y="189.8">CHOQUE DE CUERPO</text>
<text x="82" y="192">Profundidad media de la huella (≤1mm)</text>
<text x="91.4" y="187.5">Diámetro máximo (20mm)</text>
<text x="153.3" y="192">Resultado: 0,1mm</text>
<text x="154.7" y="187.5">Resultado: 9mm</text>
<text x="42.9" y="194.1">DURO S/UNE EN 1192</text>
<text x="86.8" y="196.5">Profundidad máxima de la huella</text>
<text x="160.5" y="196.5">≤1,5mm</text>
<text x="47.3" y="201.3">RESISTENCIA AL</text>
<text x="43.6" y="205.6">CHOQUE DE CUERPO</text>
<text x="45" y="209.9">BLANCO Y PESADO</text>
<text x="114.2" y="205.6">Sin roturas ni desencolados.</text>
<text x="43" y="214.8">INMERSIÓN EN AGUA</text>
<text x="98.8" y="214.7">Hinchazón</text>
<text x="158.8" y="214.7">1,4%</text>
<text x="48.9" y="219.1">S/UNE 56 803</text>
<text x="95.8" y="219.2">Observaciones</text>
<text x="149.5" y="219.2">Sin desencolados.</text>
<text x="48" y="224.1">ARRANQUE DE</text>
<text x="86.8" y="224.9">Valor medio (≥500N)</text>
<text x="154.8" y="224.9">Paramentos: 1034N</text>
<text x="48.9" y="232.6">S/UNE 56 803</text>
<text x="50.7" y="228.3">TORNILLOS</text>
<text x="85.8" y="231.6">Valor mínimo (≥500N)</text>
<text x="128.5" y="228.3">Resultados</text>
<text x="158.5" y="231.6">Cantos: 1189N</text>
</g>
</svg>
